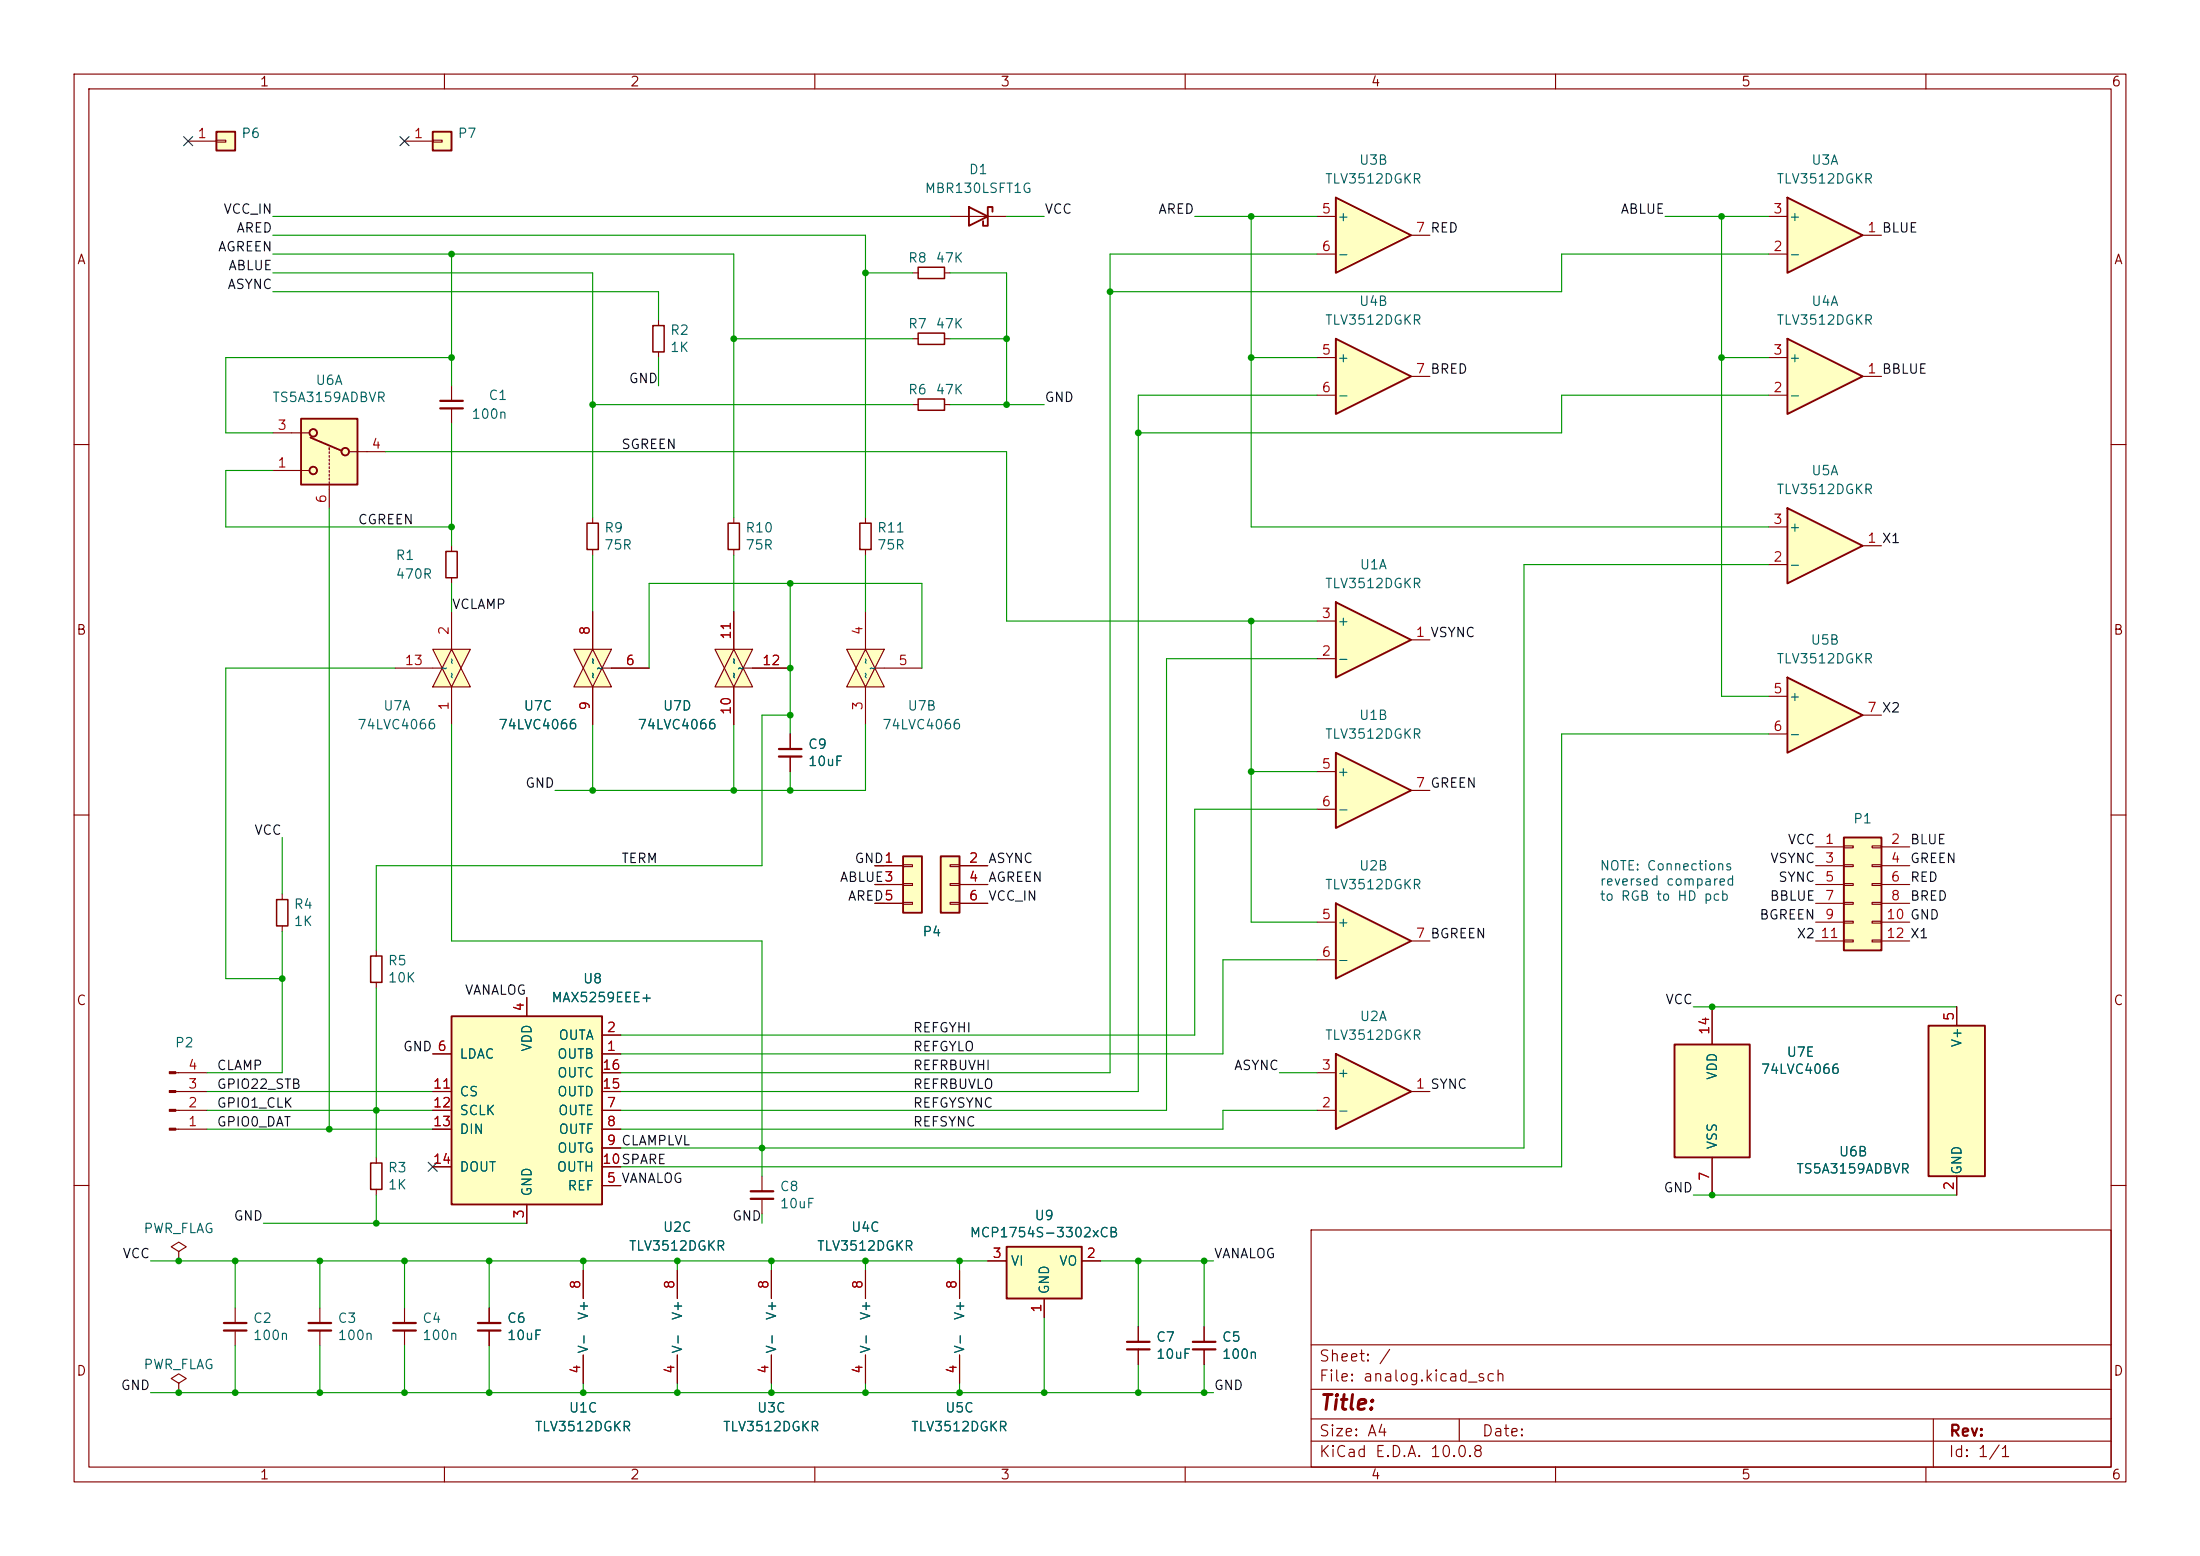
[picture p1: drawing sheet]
<svg xmlns="http://www.w3.org/2000/svg" width="297mm" height="210mm" viewBox="0 0 297 210" stroke-linecap="round" stroke-linejoin="round" font-family="sans-serif">
<g fill="none" stroke="#840000" stroke-width=".15">
<path d="M10 10h277v190h-277zM12 12h273v186h-273zM60 10v2M110 10v2M160 10v2M210 10v2M260 10v2M10 60h2M285 60h2M10 110h2M285 110h2M10 160h2"/>
<path d="M177 166h108v32h-108zM285 160h2M60 198v2M110 198v2M160 198v2M177 194.5h108M177 191.5h108M177 187.5h108M177 181.5h108M197 191.5v3M210 198v2M260 198v2"/>
<path d="M261 191.5v6.5"/>
</g>
<g fill="#ffffc2">
<path d="M77.5 87.6h5l-2.5 5.1z"/>
<path d="M80 87.6l2.5 5.1h-5z"/>
</g>
<path d="M77.5 87.6h5l-2.5 5.1zM80 87.6l2.5 5.1h-5zM80 82.6v5M80 92.7v5.1M81.3 90.2h6.3" fill="none" stroke="#840000" stroke-width=".15"/>
<path d="M248.9 113h5.1v15.3h-5.1z" fill="#ffffc2"/>
<path d="M248.9 113h5.1v15.3h-5.1z" fill="none" stroke="#840000" stroke-width=".25"/>
<g fill="none" stroke="#840000" stroke-width=".15">
<path d="M116.8 69.9v.7M116.8 74.2v.7M245.1 114.3h3.8M245.1 116.8h3.8M245.1 119.4h3.8M248.9 114.2h1.3v.2h-1.3zM248.9 116.7h1.3v.3h-1.3zM248.9 119.3h1.3v.2h-1.3zM252.7 114.2h1.3v.2h-1.3zM252.7 116.7h1.3v.3h-1.3zM252.7 119.3h1.3v.2h-1.3zM254 114.3h3.8"/>
<path d="M254 116.8h3.8M254 119.4h3.8M245.1 121.9h3.8M245.1 124.5h3.8M245.1 127h3.8M248.9 121.8h1.3v.2h-1.3zM248.9 124.3h1.3v.3h-1.3zM248.9 126.9h1.3v.2h-1.3zM252.7 121.8h1.3v.2h-1.3zM252.7 124.3h1.3v.3h-1.3zM252.7 126.9h1.3v.2h-1.3zM254 121.9h3.8"/>
<path d="M254 124.5h3.8M254 127h3.8M54.6 176.5v2.1M54.6 179.6v2"/>
</g>
<path d="M53.1 178.6h3M53.1 179.6h3" fill="none" stroke="#840000" stroke-width=".3"/>
<path d="M116.1 70.6h1.5v3.6h-1.5z" fill="none" stroke="#840000" stroke-width=".2"/>
<g fill="#ffffc2">
<path d="M114.3 87.6h5.1l-2.6 5.1z"/>
<path d="M116.8 87.6l2.6 5.1h-5.1z"/>
</g>
<path d="M99.1 69.9v.7M99.1 74.2v.7M114.3 87.6h5.1l-2.6 5.1zM116.8 87.6l2.6 5.1h-5.1zM116.8 82.6v5M116.8 92.7v5.1M118.1 90.2h6.4" fill="none" stroke="#840000" stroke-width=".15"/>
<path d="M98.3 70.6h1.5v3.6h-1.5z" fill="none" stroke="#840000" stroke-width=".2"/>
<path d="M241.3 91.4l10.2 5.1-10.2 5.1z" fill="#ffffc2"/>
<path d="M241.3 91.4l10.2 5.1-10.2 5.1z" fill="none" stroke="#840000" stroke-width=".25"/>
<path d="M238.8 94h2.5M238.8 99.1h2.5M251.5 96.5h2.5" fill="none" stroke="#840000" stroke-width=".15"/>
<path d="M135.9 168.3h10.1v7h-10.1z" fill="#ffffc2"/>
<path d="M135.9 168.3h10.1v7h-10.1z" fill="none" stroke="#840000" stroke-width=".25"/>
<path d="M78.7 171.5v3.8M133.3 170.2h2.6M141 175.3v2.5M146 170.2h2.6M153.7 179.1v2M78.7 182.9v3.8M153.7 182.1v2.1" fill="none" stroke="#840000" stroke-width=".15"/>
<path d="M152.1 181.1h3.1M152.1 182.1h3.1" fill="none" stroke="#840000" stroke-width=".3"/>
<g fill="#ffffc2">
<path d="M96.5 87.6h5.1l-2.5 5.1z"/>
<path d="M99.1 87.6l2.5 5.1h-5.1z"/>
</g>
<path d="M88.9 43.2v.7M88.9 47.5v.8M96.5 87.6h5.1l-2.5 5.1zM99.1 87.6l2.5 5.1h-5.1zM99.1 82.6v5M99.1 92.7v5.1M100.3 90.2h6.4M91.4 171.5v3.8M104.1 171.5v3.8M91.4 182.9v3.8M104.1 182.9v3.8" fill="none" stroke="#840000" stroke-width=".15"/>
<path d="M88.1 43.9h1.6v3.6h-1.6z" fill="none" stroke="#840000" stroke-width=".2"/>
<path d="M29.2 17.8h2.5v2.5h-2.5z" fill="#ffffc2"/>
<path d="M29.2 17.8h2.5v2.5h-2.5z" fill="none" stroke="#840000" stroke-width=".25"/>
<path d="M25.4 19.1h3.8M29.2 18.9h1.3v.3h-1.3z" fill="none" stroke="#840000" stroke-width=".15"/>
<path d="M40.6 56.5h7.7v8.9h-7.7z" fill="#ffffc2"/>
<g fill="none" stroke="#840000" stroke-width=".15">
<path d="M36.8 58.4h4.9M36.8 63.5h4.9M44.4 60.5v.2M44.4 61v.2M44.4 61.5v.2M44.4 62v.2M44.4 62.5v.2M44.4 63v.2M44.4 63.5v.3M44.4 64v.3M44.4 64.5v.3M44.4 65v.3"/>
<path d="M44.4 65.5v3.1M47.2 61h4.9"/>
</g>
<g fill="none" stroke="#840000" stroke-width=".25">
<path d="M40.6 56.5h7.7v8.9h-7.7zM41.9 59.1l4.2 1.7"/>
<circle cx="42.3" cy="58.4" r=".51"/>
<circle cx="42.3" cy="63.5" r=".51"/>
<circle cx="46.6" cy="61" r=".51"/>
</g>
<path d="M180.3 45.7l10.2 5.1-10.2 5.1z" fill="#ffffc2"/>
<path d="M180.3 45.7l10.2 5.1-10.2 5.1z" fill="none" stroke="#840000" stroke-width=".25"/>
<path d="M177.8 48.3h2.5M177.8 53.3h2.5M190.5 50.8h2.5" fill="none" stroke="#840000" stroke-width=".15"/>
<path d="M180.3 26.7l10.2 5.1-10.2 5z" fill="#ffffc2"/>
<path d="M180.3 26.7l10.2 5.1-10.2 5z" fill="none" stroke="#840000" stroke-width=".25"/>
<path d="M177.8 29.2h2.5M177.8 34.3h2.5M190.5 31.8h2.5M61 52.1v2M61 55.1v2.1" fill="none" stroke="#840000" stroke-width=".15"/>
<path d="M59.4 54.1h3.1M59.4 55.1h3.1" fill="none" stroke="#840000" stroke-width=".3"/>
<path d="M121.9 115.6h2.6v7.6h-2.6z" fill="#ffffc2"/>
<path d="M121.9 115.6h2.6v7.6h-2.6z" fill="none" stroke="#840000" stroke-width=".25"/>
<path d="M118.1 116.8h3.8M118.1 119.4h3.8M121.9 116.7h1.3v.3h-1.3zM121.9 119.3h1.3v.2h-1.3zM118.1 121.9h3.8M121.9 121.8h1.3v.2h-1.3z" fill="none" stroke="#840000" stroke-width=".15"/>
<path d="M127 115.6h2.5v7.6h-2.5z" fill="#ffffc2"/>
<path d="M127 115.6h2.5v7.6h-2.5z" fill="none" stroke="#840000" stroke-width=".25"/>
<path d="M106.7 99.1v2M106.7 102.1v2M128.3 119.3h1.2v.2h-1.2zM128.3 116.7h1.2v.3h-1.2zM129.5 116.8h3.8M129.5 119.4h3.8M128.3 121.8h1.2v.2h-1.2zM129.5 121.9h3.8M116.8 171.5v3.8M116.8 182.9v3.8" fill="none" stroke="#840000" stroke-width=".15"/>
<path d="M105.2 101.1h3M105.2 102.1h3" fill="none" stroke="#840000" stroke-width=".3"/>
<path d="M61 137.2h20.3v25.4h-20.3z" fill="#ffffc2"/>
<path d="M61 137.2h20.3v25.4h-20.3z" fill="none" stroke="#840000" stroke-width=".25"/>
<g fill="none" stroke="#840000" stroke-width=".15">
<path d="M71.1 134.6v2.6M81.3 139.7h2.5M58.4 142.2h2.6M58.4 149.9h2.6M58.4 152.4h2.6M58.4 157.5h2.6M58.4 147.3h2.6M81.3 142.2h2.5M81.3 149.9h2.5M81.3 152.4h2.5M81.3 154.9h2.5M81.3 157.5h2.5"/>
<path d="M81.3 147.3h2.5M81.3 144.8h2.5M71.1 162.6v2.5M81.3 160h2.5"/>
</g>
<path d="M180.3 81.3l10.2 5.1-10.2 5z" fill="#ffffc2"/>
<path d="M130.8 27.9l2.5 1.3-2.5 1.3zM134 28.6v-.7h-.7v2.6h-.6v-.7M180.3 81.3l10.2 5.1-10.2 5z" fill="none" stroke="#840000" stroke-width=".25"/>
<g fill="none" stroke="#840000" stroke-width=".15">
<path d="M128.3 29.2h7.6M177.8 88.9h2.5M177.8 83.8h2.5M190.5 86.4h2.5M23.7 152.4h4.2M23.7 149.9h4.2M23.7 147.3h4.2M23.7 144.8h4.2M24.1 168.9l1-.6-1-.7-1 .7 1 .6v1.3M24.1 170.2h.1M31.7 176.5v2.1M31.7 179.6v2"/>
<path d="M43.2 176.5v2.1M43.2 179.6v2M129.5 171.5v3.8M129.5 182.9v3.8"/>
</g>
<path d="M30.2 178.6h3.1M30.2 179.6h3.1M41.7 178.6h3M41.7 179.6h3" fill="none" stroke="#840000" stroke-width=".3"/>
<g fill="#840000" stroke="#840000" stroke-width=".15">
<path d="M22.9 152.3h.8v.2h-.8z"/>
<path d="M22.9 149.7h.8v.3h-.8z"/>
<path d="M22.9 147.2h.8v.2h-.8z"/>
<path d="M22.9 144.7h.8v.2h-.8z"/>
</g>
<path d="M180.3 142.2l10.2 5.1-10.2 5.1z" fill="#ffffc2"/>
<path d="M180.3 142.2l10.2 5.1-10.2 5.1z" fill="none" stroke="#840000" stroke-width=".25"/>
<path d="M177.8 149.9h2.5M177.8 144.8h2.5M190.5 147.3h2.5" fill="none" stroke="#840000" stroke-width=".15"/>
<path d="M241.3 26.7l10.2 5.1-10.2 5z" fill="#ffffc2"/>
<path d="M241.3 26.7l10.2 5.1-10.2 5z" fill="none" stroke="#840000" stroke-width=".25"/>
<path d="M238.8 34.3h2.5M238.8 29.2h2.5M251.5 31.8h2.5M38.1 120.7v.7M38.1 125v.7" fill="none" stroke="#840000" stroke-width=".15"/>
<path d="M37.3 121.4h1.6v3.6h-1.6z" fill="none" stroke="#840000" stroke-width=".2"/>
<path d="M241.3 45.7l10.2 5.1-10.2 5.1z" fill="#ffffc2"/>
<path d="M241.3 45.7l10.2 5.1-10.2 5.1z" fill="none" stroke="#840000" stroke-width=".25"/>
<path d="M238.8 53.3h2.5M238.8 48.3h2.5M251.5 50.8h2.5M50.8 128.3v.7M50.8 132.6v.8M162.6 179.1v2M162.6 182.1v2.1" fill="none" stroke="#840000" stroke-width=".15"/>
<path d="M50 129h1.6v3.6h-1.6z" fill="none" stroke="#840000" stroke-width=".2"/>
<path d="M161 181.1h3.1M161 182.1h3.1" fill="none" stroke="#840000" stroke-width=".3"/>
<path d="M241.3 68.6l10.2 5.1-10.2 5z" fill="#ffffc2"/>
<path d="M241.3 68.6l10.2 5.1-10.2 5z" fill="none" stroke="#840000" stroke-width=".25"/>
<path d="M238.8 76.2h2.5M238.8 71.1h2.5M251.5 73.7h2.5M102.9 158.8v2M102.9 161.8v2M24.1 186.7l1-.6-1-.7-1 .7 1 .6v1.3M24.1 188h.1" fill="none" stroke="#840000" stroke-width=".15"/>
<path d="M101.3 160.8h3.1M101.3 161.8h3.1" fill="none" stroke="#840000" stroke-width=".3"/>
<path d="M180.3 101.6l10.2 5.1-10.2 5.1z" fill="#ffffc2"/>
<path d="M180.3 101.6l10.2 5.1-10.2 5.1z" fill="none" stroke="#840000" stroke-width=".25"/>
<path d="M177.8 104.1h2.5M177.8 109.2h2.5M190.5 106.7h2.5M50.8 156.2v.8M50.8 160.5v.8" fill="none" stroke="#840000" stroke-width=".15"/>
<path d="M50 157h1.6v3.5h-1.6z" fill="none" stroke="#840000" stroke-width=".2"/>
<path d="M180.3 121.9l10.2 5.1-10.2 5.1z" fill="#ffffc2"/>
<path d="M180.3 121.9l10.2 5.1-10.2 5.1z" fill="none" stroke="#840000" stroke-width=".25"/>
<path d="M177.8 124.5h2.5M177.8 129.5h2.5M190.5 127h2.5" fill="none" stroke="#840000" stroke-width=".15"/>
<path d="M58.4 17.8h2.6v2.5h-2.6z" fill="#ffffc2"/>
<path d="M58.4 17.8h2.6v2.5h-2.6z" fill="none" stroke="#840000" stroke-width=".25"/>
<path d="M54.6 19.1h3.8M58.4 18.9h1.3v.3h-1.3zM123.2 36.8h.8M127.5 36.8h.8M123.2 45.7h.8M127.5 45.7h.8" fill="none" stroke="#840000" stroke-width=".15"/>
<path d="M124 36.1h3.5v1.5h-3.5zM124 45h3.5v1.5h-3.5z" fill="none" stroke="#840000" stroke-width=".2"/>
<path d="M226.1 141h10.1v15.2h-10.1z" fill="#ffffc2"/>
<path d="M226.1 141h10.1v15.2h-10.1z" fill="none" stroke="#840000" stroke-width=".25"/>
<path d="M231.1 135.9v5.1M231.1 156.2v5.1" fill="none" stroke="#840000" stroke-width=".15"/>
<path d="M260.3 138.4h7.7v20.4h-7.7z" fill="#ffffc2"/>
<path d="M260.3 138.4h7.7v20.4h-7.7z" fill="none" stroke="#840000" stroke-width=".25"/>
<path d="M123.2 54.6h.8M127.5 54.6h.8M80 69.9v.7M80 74.2v.7M264.2 135.9v2.5M264.2 158.8v2.5M66 176.5v2.1M66 179.6v2" fill="none" stroke="#840000" stroke-width=".15"/>
<path d="M124 53.8h3.5v1.6h-3.5zM79.2 70.6h1.6v3.6h-1.6z" fill="none" stroke="#840000" stroke-width=".2"/>
<path d="M64.5 178.6h3.1M64.5 179.6h3.1" fill="none" stroke="#840000" stroke-width=".3"/>
<g fill="#ffffc2">
<path d="M61 87.6l2.5 5.1h-5.1z"/>
<path d="M58.4 87.6h5.1l-2.5 5.1z"/>
</g>
<g fill="none" stroke="#840000" stroke-width=".15">
<path d="M61 73.7v.7M61 78v.7M53.3 90.2h6.4M58.4 87.6h5.1l-2.5 5.1zM61 87.6l2.5 5.1h-5.1zM61 82.6v5M61 92.7v5.1M80 82.6v5M80 92.7v5.1M82.5 90.2h5.1M99.1 82.6v5M99.1 92.7v5.1"/>
<path d="M101.6 90.2h5.1M106.7 99.1v2M106.7 102.1v2M118.1 116.8h3.8M118.1 119.4h3.8M129.5 116.8h3.8M129.5 119.4h3.8M71.1 134.6v2.6M81.3 139.7h2.5M118.1 121.9h3.8M129.5 121.9h3.8M231.1 135.9v5.1"/>
<path d="M264.2 135.9v2.5M58.4 142.2h2.6M58.4 149.9h2.6M58.4 152.4h2.6M58.4 157.5h2.6M58.4 147.3h2.6M81.3 142.2h2.5M81.3 149.9h2.5M81.3 152.4h2.5M81.3 154.9h2.5M81.3 157.5h2.5M81.3 147.3h2.5"/>
<path d="M81.3 144.8h2.5M231.1 156.2v5.1M264.2 158.8v2.5M66 176.5v2.1M66 179.6v2M71.1 162.6v2.5M78.7 171.5v3.8M81.3 160h2.5M91.4 171.5v3.8M104.1 171.5v3.8M116.8 171.5v3.8M129.5 171.5v3.8"/>
<path d="M133.3 170.2h2.6M141 175.3v2.5M146 170.2h2.6M153.7 179.1v2M162.6 179.1v2M78.7 182.9v3.8M91.4 182.9v3.8M104.1 182.9v3.8M116.8 182.9v3.8M129.5 182.9v3.8M153.7 182.1v2.1M162.6 182.1v2.1"/>
</g>
<path d="M60.2 74.4h1.5v3.6h-1.5z" fill="none" stroke="#840000" stroke-width=".2"/>
<g fill="none" stroke="#009600" stroke-width=".15">
<path d="M36.8 36.8h43.2v33.1M36.8 29.2h91.5M36.8 39.4h52.1v3.8M36.8 34.3h62.3v35.6M36.8 31.8h80v38.1M61 34.3v17.8M116.8 36.8h6.4M128.3 36.8h7.6v17.8M135.9 29.2h5.1M161.3 29.2h16.5M168.9 29.2v41.9h69.9M177.8 34.3h-27.9v110.5h-66.1"/>
<path d="M224.8 29.2h14M232.4 29.2v64.8h6.4M238.8 34.3h-28v5.1h-60.9M61 48.3h-30.5v10.1h6.3M61 57.2v16.5M80 54.6h43.2M88.9 48.3v3.8M99.1 45.7h24.1M128.3 45.7h7.6M128.3 54.6h12.7M168.9 48.3h8.9M177.8 53.3h-24.1v94h-69.9"/>
<path d="M232.4 48.3h6.4M238.8 53.3h-28v5.1h-57.1M36.8 63.5h-6.3v7.6h30.5M44.4 68.6v83.8M52.1 61h83.8v22.8h41.9M61 78.7v3.9M80 74.9v7.7M99.1 74.9v7.7M106.7 78.7v20.4M116.8 74.9v7.7M238.8 76.2h-33.1v78.7h-121.9M53.3 90.2h-22.8v41.9h7.6"/>
<path d="M61 97.8v29.2h41.9v31.8M80 97.8v8.9M87.6 90.2v-11.5h36.9v11.5M99.1 97.8v8.9M106.7 96.5h-3.8v20.3h-52.1v11.5M116.8 97.8v8.9h-41.9M168.9 83.8v40.7h8.9M177.8 88.9h-20.3v61h-73.7M238.8 99.1h-28v58.4h-127M38.1 113v7.7M106.7 104.1v2.6M118.1 116.8h1.3"/>
<path d="M118.1 119.4h1.3M168.9 104.1h8.9M177.8 109.2h-16.5v30.5h-77.5M38.1 125.7v19.1h-10.2M50.8 133.4v22.8M118.1 121.9h1.3M177.8 129.5h-12.7v12.7h-81.3M228.6 135.9h35.6M27.9 147.3h30.5M27.9 149.9h30.5M27.9 152.4h30.5M172.7 144.8h5.1"/>
<path d="M177.8 149.9h-12.7v2.5h-81.3M20.3 170.2h113M31.7 170.2v6.3M35.6 165.1h35.5M43.2 170.2v6.3M50.8 161.3v3.8M54.6 170.2v6.3M66 170.2v6.3M78.7 170.2v1.3M91.4 170.2v1.3M102.9 163.8v1.3M104.1 170.2v1.3"/>
<path d="M116.8 170.2v1.3M129.5 170.2v1.3M141 177.8v10.2M148.6 170.2h15.2M153.7 170.2v8.9M162.6 170.2v8.9M228.6 161.3h35.6M20.3 188h143.5M31.7 181.6v6.4M43.2 181.6v6.4M54.6 181.6v6.4M66 181.6v6.4"/>
<path d="M78.7 186.7v1.3M91.4 186.7v1.3M104.1 186.7v1.3M116.8 186.7v1.3M129.5 186.7v1.3M153.7 184.2v3.8M162.6 184.2v3.8"/>
</g>
<path d="M24.8 18.4l1.2 1.3M26 18.4l-1.2 1.3M54 18.4l1.2 1.3M55.2 18.4l-1.2 1.3M57.8 156.9l1.2 1.2M59 156.9l-1.2 1.2" fill="none" stroke="#000084" stroke-width=".15"/>
<g fill="#009600">
<circle cx="129.5" cy="170.2" r=".46"/>
<circle cx="141" cy="188" r=".46"/>
<circle cx="153.7" cy="170.2" r=".46"/>
<circle cx="162.6" cy="170.2" r=".46"/>
<circle cx="162.6" cy="188" r=".46"/>
<circle cx="153.7" cy="188" r=".46"/>
<circle cx="231.1" cy="135.9" r=".46"/>
<circle cx="231.1" cy="161.3" r=".46"/>
<circle cx="99.1" cy="45.7" r=".46"/>
<circle cx="116.8" cy="36.8" r=".46"/>
<circle cx="135.9" cy="54.6" r=".46"/>
<circle cx="106.7" cy="78.7" r=".46"/>
<circle cx="149.9" cy="39.4" r=".46"/>
<circle cx="153.7" cy="58.4" r=".46"/>
<circle cx="168.9" cy="48.3" r=".46"/>
<circle cx="106.7" cy="90.2" r=".46"/>
<circle cx="106.7" cy="96.5" r=".46"/>
<circle cx="135.9" cy="45.7" r=".46"/>
<circle cx="168.9" cy="83.8" r=".46"/>
<circle cx="168.9" cy="104.1" r=".46"/>
<circle cx="168.9" cy="29.2" r=".46"/>
<circle cx="232.4" cy="29.2" r=".46"/>
<circle cx="232.4" cy="48.3" r=".46"/>
<circle cx="66" cy="188" r=".46"/>
<circle cx="43.2" cy="188" r=".46"/>
<circle cx="54.6" cy="188" r=".46"/>
<circle cx="66" cy="170.2" r=".46"/>
<circle cx="54.6" cy="170.2" r=".46"/>
<circle cx="78.7" cy="188" r=".46"/>
<circle cx="91.4" cy="188" r=".46"/>
<circle cx="91.4" cy="170.2" r=".46"/>
<circle cx="50.8" cy="165.1" r=".46"/>
<circle cx="44.4" cy="152.4" r=".46"/>
<circle cx="50.8" cy="149.9" r=".46"/>
<circle cx="106.7" cy="106.7" r=".46"/>
<circle cx="38.1" cy="132.1" r=".46"/>
<circle cx="99.1" cy="106.7" r=".46"/>
<circle cx="129.5" cy="188" r=".46"/>
<circle cx="116.8" cy="170.2" r=".46"/>
<circle cx="104.1" cy="170.2" r=".46"/>
<circle cx="116.8" cy="188" r=".46"/>
<circle cx="104.1" cy="188" r=".46"/>
<circle cx="102.9" cy="154.9" r=".46"/>
<circle cx="80" cy="54.6" r=".46"/>
<circle cx="61" cy="71.1" r=".46"/>
<circle cx="43.2" cy="170.2" r=".46"/>
<circle cx="31.7" cy="170.2" r=".46"/>
<circle cx="24.1" cy="188" r=".46"/>
<circle cx="24.1" cy="170.2" r=".46"/>
<circle cx="31.7" cy="188" r=".46"/>
<circle cx="78.7" cy="170.2" r=".46"/>
<circle cx="80" cy="106.7" r=".46"/>
<circle cx="61" cy="48.3" r=".46"/>
<circle cx="61" cy="34.3" r=".46"/>
</g>
<text font-size="2" fill="#840000" x="178" y="190.8">Title:</text>
<g font-size="1.5" fill="#840000">
<text x="178" y="184.1">Sheet: /</text>
<text x="178" y="186.8">File: analog.kicad_sch</text>
<text x="178" y="197">KiCad E.D.A. 10.0.8</text>
<text x="178" y="194.2">Size: A4</text>
<text x="200" y="194.2">Date:</text>
<text x="263" y="197">Id: 1/1</text>
<text x="263" y="194.2">Rev:</text>
</g>
<g font-size="1.3" fill="#840000">
<text x="35" y="12">1</text>
<text x="85" y="12">2</text>
<text x="135" y="12">3</text>
<text x="185" y="12">4</text>
<text x="235" y="12">5</text>
<text x="285" y="12">6</text>
<text x="10.3" y="36">A</text>
<text x="285.3" y="36">A</text>
<text x="10.2" y="86">B</text>
<text x="285.2" y="86">B</text>
<text x="10.2" y="136">C</text>
<text x="285.2" y="136">C</text>
<text x="10.2" y="186">D</text>
<text x="285.2" y="186">D</text>
<text x="35" y="200">1</text>
<text x="85" y="200">2</text>
<text x="135" y="200">3</text>
<text x="185" y="200">4</text>
<text x="235" y="200">5</text>
<text x="285" y="200">6</text>
</g>
<g font-size="1.3" fill="#a90000">
<text x="26.6" y="19">1</text>
<text x="55.8" y="19">1</text>
<text x="178.3" y="29.1">5</text>
<text x="239.3" y="29.1">3</text>
<text x="178.3" y="34.2">6</text>
<text x="191" y="31.7">7 RED</text>
<text x="239.3" y="34.2">2</text>
<text x="252" y="31.7">1 BLUE</text>
<text x="178.3" y="48.2">5</text>
<text x="178.3" y="53.3">6</text>
<text x="191" y="50.7">7 BRED</text>
<text x="239.3" y="53.3">2</text>
<text x="239.3" y="48.2">3</text>
<text x="252" y="50.7">1 BBLUE</text>
<text x="37.4" y="58.3">3</text>
<text x="37.4" y="63.4">1</text>
<text x="50.1" y="60.9">4</text>
<text x="44.4" y="68" transform="rotate(-90 44.4 68)">6</text>
<text x="239.3" y="71">3</text>
<text x="239.3" y="76.1">2</text>
<text x="252" y="73.6">1 X1</text>
<text x="178.3" y="83.7">3</text>
<text x="60.9" y="85.8" transform="rotate(-90 60.9 85.8)">2</text>
<text x="79.9" y="85.8" transform="rotate(-90 79.9 85.8)">8</text>
<text x="99" y="86.4" transform="rotate(-90 99 86.4)">11</text>
<text x="116.8" y="85.8" transform="rotate(-90 116.8 85.8)">4</text>
<text x="178.3" y="88.8">2</text>
<text x="191" y="86.3">1 VSYNC</text>
<text x="54.5" y="90.1">13</text>
<text x="60.9" y="96" transform="rotate(-90 60.9 96)">1</text>
<text x="79.9" y="96" transform="rotate(-90 79.9 96)">9</text>
<text x="84.4" y="90.1">6</text>
<text x="102.8" y="90.1">12</text>
<text x="116.8" y="96" transform="rotate(-90 116.8 96)">3</text>
<text x="121.2" y="90.1">5</text>
<text x="239.3" y="93.9">5</text>
<text x="99" y="96.6" transform="rotate(-90 99 96.6)">10</text>
<text x="239.3" y="99">6</text>
<text x="252" y="96.4">7 X2</text>
<text x="178.3" y="104.1">5</text>
<text x="191" y="106.6">7 GREEN</text>
<text x="178.3" y="109.1">6</text>
<text x="119.3" y="116.8">1</text>
<text x="119.3" y="119.3">3</text>
<text x="130.7" y="116.8">2</text>
<text x="130.7" y="119.3">4</text>
<text x="246.3" y="114.2">1</text>
<text x="246.3" y="116.8">3</text>
<text x="246.3" y="119.3">5</text>
<text x="255.2" y="114.2">2</text>
<text x="255.2" y="116.8">4</text>
<text x="255.2" y="119.3">6</text>
<text x="119.3" y="121.8">5</text>
<text x="130.7" y="121.8">6</text>
<text x="178.3" y="124.4">5</text>
<text x="246.3" y="121.8">7</text>
<text x="246.3" y="124.4">9</text>
<text x="254.6" y="124.4">10 GND</text>
<text x="255.2" y="121.8">8</text>
<text x="178.3" y="129.5">6</text>
<text x="191" y="126.9">7 BGREEN</text>
<text x="245.7" y="126.9">11</text>
<text x="254.6" y="126.9">12 X1</text>
<text x="71" y="136.6" transform="rotate(-90 71 136.6)">4</text>
<text x="264.1" y="137.9" transform="rotate(-90 264.1 137.9)">5</text>
<text x="59" y="142.2">6</text>
<text x="81.8" y="142.2">1</text>
<text x="81.8" y="139.6">2</text>
<text x="231.1" y="139.8" transform="rotate(-90 231.1 139.8)">14</text>
<text x="25.3" y="149.8">2</text>
<text x="25.3" y="147.2">3</text>
<text x="25.3" y="144.7">4</text>
<text x="58.4" y="147.2">11</text>
<text x="58.4" y="149.8">12</text>
<text x="81.2" y="147.2">15</text>
<text x="81.2" y="144.7">16</text>
<text x="81.8" y="149.8">7</text>
<text x="178.3" y="149.8">2</text>
<text x="178.3" y="144.7">3</text>
<text x="191" y="147.2">1 SYNC</text>
<text x="25.3" y="152.3">1</text>
<text x="58.4" y="152.3">13</text>
<text x="81.8" y="152.3">8</text>
<text x="81.8" y="154.9">9 CLAMPLVL</text>
<text x="81.8" y="154.9">9</text>
<text x="58.4" y="157.4">14</text>
<text x="81.2" y="157.4">10SPARE</text>
<text x="81.2" y="157.4">10</text>
<text x="81.8" y="159.9">5 VANALOG</text>
<text x="81.8" y="159.9">5</text>
<text x="231.1" y="159.5" transform="rotate(-90 231.1 159.5)">7</text>
<text x="264.1" y="160.8" transform="rotate(-90 264.1 160.8)">2</text>
<text x="71" y="164.6" transform="rotate(-90 71 164.6)">3</text>
<text x="133.9" y="170.1">3</text>
<text x="146.6" y="170.1">2</text>
<text x="78.7" y="174.1" transform="rotate(-90 78.7 174.1)">8</text>
<text x="91.4" y="174.1" transform="rotate(-90 91.4 174.1)">8</text>
<text x="104.1" y="174.1" transform="rotate(-90 104.1 174.1)">8</text>
<text x="116.8" y="174.1" transform="rotate(-90 116.8 174.1)">8</text>
<text x="129.5" y="174.1" transform="rotate(-90 129.5 174.1)">8</text>
<text x="140.9" y="177.3" transform="rotate(-90 140.9 177.3)">1</text>
<text x="78.7" y="185.5" transform="rotate(-90 78.7 185.5)">4</text>
<text x="91.4" y="185.5" transform="rotate(-90 91.4 185.5)">4</text>
<text x="104.1" y="185.5" transform="rotate(-90 104.1 185.5)">4</text>
<text x="116.8" y="185.5" transform="rotate(-90 116.8 185.5)">4</text>
<text x="129.5" y="185.5" transform="rotate(-90 129.5 185.5)">4</text>
</g>
<g font-size="1.3" fill="#006464">
<text x="32.5" y="18.9">P6</text>
<text x="61.7" y="18.9">P7</text>
<text x="130.7" y="23.8">D1</text>
<text x="183.4" y="22.6">U3B</text>
<text x="244.4" y="22.6">U3A</text>
<text x="124.8" y="26.4">MBR130LSFT1G</text>
<text x="178.8" y="25.1">TLV3512DGKR</text>
<text x="239.8" y="25.1">TLV3512DGKR</text>
<text x="122.5" y="35.8">R8</text>
<text x="126.2" y="35.8">47K</text>
<text x="180.4" y="30.2">+</text>
<text x="180.4" y="35.3">-</text>
<text x="241.4" y="35.3">-</text>
<text x="241.4" y="30.2">+</text>
<text x="183.4" y="41.6">U4B</text>
<text x="244.4" y="41.6">U4A</text>
<text x="90.4" y="45.5">R2</text>
<text x="90.4" y="47.8">1K</text>
<text x="122.5" y="44.7">R7</text>
<text x="126.2" y="44.7">47K</text>
<text x="178.8" y="44.1">TLV3512DGKR</text>
<text x="239.8" y="44.1">TLV3512DGKR</text>
<text x="42.5" y="52.3">U6A</text>
<text x="122.5" y="53.5">R6</text>
<text x="126.2" y="53.5">47K</text>
<text x="180.4" y="49.2">+</text>
<text x="241.4" y="49.2">+</text>
<text x="36.7" y="54.6">TS5A3159ADBVR</text>
<text x="63.6" y="56.8">100n</text>
<text x="65.9" y="54.3">C1</text>
<text x="180.4" y="54.3">-</text>
<text x="241.4" y="54.3">-</text>
<text x="244.4" y="64.5">U5A</text>
<text x="239.8" y="67">TLV3512DGKR</text>
<text x="53.3" y="75.9">R1</text>
<text x="81.5" y="72.2">R9</text>
<text x="81.5" y="74.5">75R</text>
<text x="100.5" y="72.2">R10</text>
<text x="100.5" y="74.5">75R</text>
<text x="118.3" y="72.2">R11</text>
<text x="118.3" y="74.5">75R</text>
<text x="183.5" y="77.2">U1A</text>
<text x="241.4" y="77.2">-</text>
<text x="241.4" y="72.1">+</text>
<text x="53.3" y="78.4">470R</text>
<text x="178.8" y="79.7">TLV3512DGKR</text>
<text x="180.4" y="89.9">-</text>
<text x="180.4" y="84.8">+</text>
<text x="239.8" y="89.9">TLV3512DGKR</text>
<text x="244.3" y="87.3">U5B</text>
<text x="59.4" y="91.1">~</text>
<text x="61.9" y="91.7" transform="rotate(-90 61.9 91.7)">~ ~</text>
<text x="80.4" y="91.1">~</text>
<text x="81" y="91.7" transform="rotate(-90 81 91.7)">~ ~</text>
<text x="99.4" y="91.1">~</text>
<text x="100" y="91.7" transform="rotate(-90 100 91.7)">~ ~</text>
<text x="117.2" y="91.1">~</text>
<text x="117.8" y="91.7" transform="rotate(-90 117.8 91.7)">~ ~</text>
<text x="241.4" y="94.9">+</text>
<text x="48.1" y="98.8">74LVC4066</text>
<text x="51.7" y="96.2">U7A</text>
<text x="67.2" y="98.8">74LVC4066</text>
<text x="70.6" y="96.2">U7C</text>
<text x="86" y="98.8">74LVC4066</text>
<text x="89.4" y="96.2">U7D</text>
<text x="109" y="101.4">C9</text>
<text x="119" y="98.8">74LVC4066</text>
<text x="122.4" y="96.2">U7B</text>
<text x="178.8" y="100">TLV3512DGKR</text>
<text x="183.4" y="97.5">U1B</text>
<text x="241.4" y="100">-</text>
<text x="109" y="103.7">10uF</text>
<text x="180.4" y="105.1">+</text>
<text x="180.4" y="110.2">-</text>
<text x="250.1" y="111.5">P1</text>
<text x="183.4" y="117.8">U2B</text>
<text x="39.6" y="123">R4</text>
<text x="39.6" y="125.3">1K</text>
<text x="178.8" y="120.3">TLV3512DGKR</text>
<text x="180.4" y="125.4">+</text>
<text x="52.3" y="130.6">R5</text>
<text x="124.4" y="126.7">P4</text>
<text x="180.4" y="130.5">-</text>
<text x="52.3" y="132.9">10K</text>
<text x="74.3" y="135.6">MAX5259EEE+</text>
<text x="78.6" y="133">U8</text>
<text x="23.5" y="141.7">P2</text>
<text x="61.9" y="143.2">LDAC</text>
<text x="72.1" y="142" transform="rotate(-90 72.1 142)">VDD</text>
<text x="75.1" y="143.2">OUTB</text>
<text x="75.3" y="140.7">OUTA</text>
<text x="178.8" y="140.7">TLV3512DGKR</text>
<text x="183.5" y="138.1">U2A</text>
<text x="241.1" y="142.9">U7E</text>
<text x="265.1" y="141.4" transform="rotate(-90 265.1 141.4)">V+</text>
<text x="61.9" y="148.3">CS</text>
<text x="75.1" y="148.3">OUTD</text>
<text x="75.1" y="145.7">OUTC</text>
<text x="180.4" y="145.7">+</text>
<text x="232.1" y="145.8" transform="rotate(-90 232.1 145.8)">VDD</text>
<text x="237.6" y="145.3">74LVC4066</text>
<text x="61.9" y="150.8">SCLK</text>
<text x="61.9" y="153.4">DIN</text>
<text x="75.1" y="155.9">OUTG</text>
<text x="75.3" y="150.8">OUTE</text>
<text x="75.3" y="153.4">OUTF</text>
<text x="180.4" y="150.8">-</text>
<text x="232.1" y="155.2" transform="rotate(-90 232.1 155.2)">VSS</text>
<text x="52.3" y="158.5">R3</text>
<text x="52.3" y="160.9">1K</text>
<text x="61.9" y="158.4">DOUT</text>
<text x="72.1" y="161.6" transform="rotate(-90 72.1 161.6)">GND</text>
<text x="75.1" y="158.4">OUTH</text>
<text x="76.5" y="161">REF</text>
<text x="105.2" y="161.1">C8</text>
<text x="242.4" y="158.7">TS5A3159ADBVR</text>
<text x="248.2" y="156.4">U6B</text>
<text x="265.1" y="158.6" transform="rotate(-90 265.1 158.6)">GND</text>
<text x="19.3" y="166.7">PWR_FLAG</text>
<text x="89.4" y="166.6">U2C</text>
<text x="105.2" y="163.4">10uF</text>
<text x="114.8" y="166.6">U4C</text>
<text x="130.8" y="167.3">MCP1754S-3302xCB</text>
<text x="139.6" y="165">U9</text>
<text x="84.8" y="169.1">TLV3512DGKR</text>
<text x="110.2" y="169.1">TLV3512DGKR</text>
<text x="136.4" y="171.1">VI</text>
<text x="142.9" y="171.1">VO</text>
<text x="34.1" y="178.9">C2</text>
<text x="45.5" y="178.9">C3</text>
<text x="56.9" y="178.9">C4</text>
<text x="68.4" y="178.9">C6</text>
<text x="79.7" y="178.3" transform="rotate(-90 79.7 178.3)">V+</text>
<text x="92.4" y="178.3" transform="rotate(-90 92.4 178.3)">V+</text>
<text x="105.1" y="178.3" transform="rotate(-90 105.1 178.3)">V+</text>
<text x="117.8" y="178.3" transform="rotate(-90 117.8 178.3)">V+</text>
<text x="130.5" y="178.3" transform="rotate(-90 130.5 178.3)">V+</text>
<text x="141.9" y="174.8" transform="rotate(-90 141.9 174.8)">GND</text>
<text x="19.3" y="185.1">PWR_FLAG</text>
<text x="34.1" y="181.2">100n</text>
<text x="45.5" y="181.2">100n</text>
<text x="56.9" y="181.2">100n</text>
<text x="68.4" y="181.2">10uF</text>
<text x="79.7" y="182.8" transform="rotate(-90 79.7 182.8)">V-</text>
<text x="92.4" y="182.8" transform="rotate(-90 92.4 182.8)">V-</text>
<text x="105.1" y="182.8" transform="rotate(-90 105.1 182.8)">V-</text>
<text x="117.8" y="182.8" transform="rotate(-90 117.8 182.8)">V-</text>
<text x="130.5" y="182.8" transform="rotate(-90 130.5 182.8)">V-</text>
<text x="156" y="181.4">C7</text>
<text x="156" y="183.7">10uF</text>
<text x="164.9" y="181.4">C5</text>
<text x="164.9" y="183.7">100n</text>
<text x="76.7" y="191">U1C</text>
<text x="102.1" y="191">U3C</text>
<text x="127.5" y="191">U5C</text>
<text x="72.1" y="193.5">TLV3512DGKR</text>
<text x="97.5" y="193.5">TLV3512DGKR</text>
<text x="122.9" y="193.5">TLV3512DGKR</text>
</g>
<g font-size="1.3" fill="#0f0f0f">
<text x="30.1" y="29.2">VCC_IN</text>
<text x="140.9" y="29.2">VCC</text>
<text x="156.3" y="29.2">ARED</text>
<text x="218.7" y="29.2">ABLUE</text>
<text x="29.3" y="34.3">AGREEN</text>
<text x="31.8" y="31.7">ARED</text>
<text x="30.6" y="39.3">ASYNC</text>
<text x="30.7" y="36.8">ABLUE</text>
<text x="84.8" y="52">GND</text>
<text x="140.9" y="54.6">GND</text>
<text x="83.8" y="60.9">SGREEN</text>
<text x="48.2" y="71.1">CGREEN</text>
<text x="60.9" y="82.5">VCLAMP</text>
<text x="70.8" y="106.6">GND</text>
<text x="34.2" y="113">VCC</text>
<text x="83.8" y="116.8">TERM</text>
<text x="113.3" y="119.3">ABLUE3</text>
<text x="115.3" y="116.8">GND1</text>
<text x="133.3" y="119.3">AGREEN</text>
<text x="133.3" y="116.8">ASYNC</text>
<text x="238.9" y="116.8">VSYNC</text>
<text x="240" y="119.3">SYNC</text>
<text x="241.3" y="114.3">VCC</text>
<text x="257.8" y="114.3">BLUE</text>
<text x="257.8" y="116.8">GREEN</text>
<text x="257.8" y="119.3">RED</text>
<text x="114.4" y="121.9">ARED5</text>
<text x="133.3" y="121.9">VCC_IN</text>
<text x="237.4" y="124.4">BGREEN</text>
<text x="238.8" y="121.9">BBLUE</text>
<text x="257.8" y="121.9">BRED</text>
<text x="242.5" y="127">X2</text>
<text x="62.7" y="134.6">VANALOG</text>
<text x="224.7" y="135.9">VCC</text>
<text x="54.3" y="142.2">GND 6</text>
<text x="123.2" y="139.7">REFGYHI</text>
<text x="123.2" y="142.2">REFGYLO</text>
<text x="29.2" y="149.8">GPIO1_CLK</text>
<text x="29.2" y="147.3">GPIO22_STB</text>
<text x="29.2" y="144.7">CLAMP</text>
<text x="123.2" y="144.7">REFRBUVHI</text>
<text x="123.2" y="149.8">REFGYSYNC</text>
<text x="123.2" y="147.3">REFRBUVLO</text>
<text x="166.5" y="144.7">ASYNC</text>
<text x="29.2" y="152.4">GPIO0_DAT</text>
<text x="123.2" y="152.4">REFSYNC</text>
<text x="224.5" y="161.3">GND</text>
<text x="31.5" y="165.1">GND</text>
<text x="98.8" y="165.1">GND</text>
<text x="16.5" y="170.1">VCC</text>
<text x="163.8" y="170.1">VANALOG</text>
<text x="16.2" y="187.9">GND</text>
<text x="163.8" y="187.9">GND</text>
</g>
<g font-size="1.3" fill="#0000c2">
<text x="215.9" y="117.8">NOTE: Connections</text>
<text x="215.9" y="119.8">reversed compared</text>
<text x="215.9" y="121.9">to RGB to HD pcb</text>
</g>
</svg>
